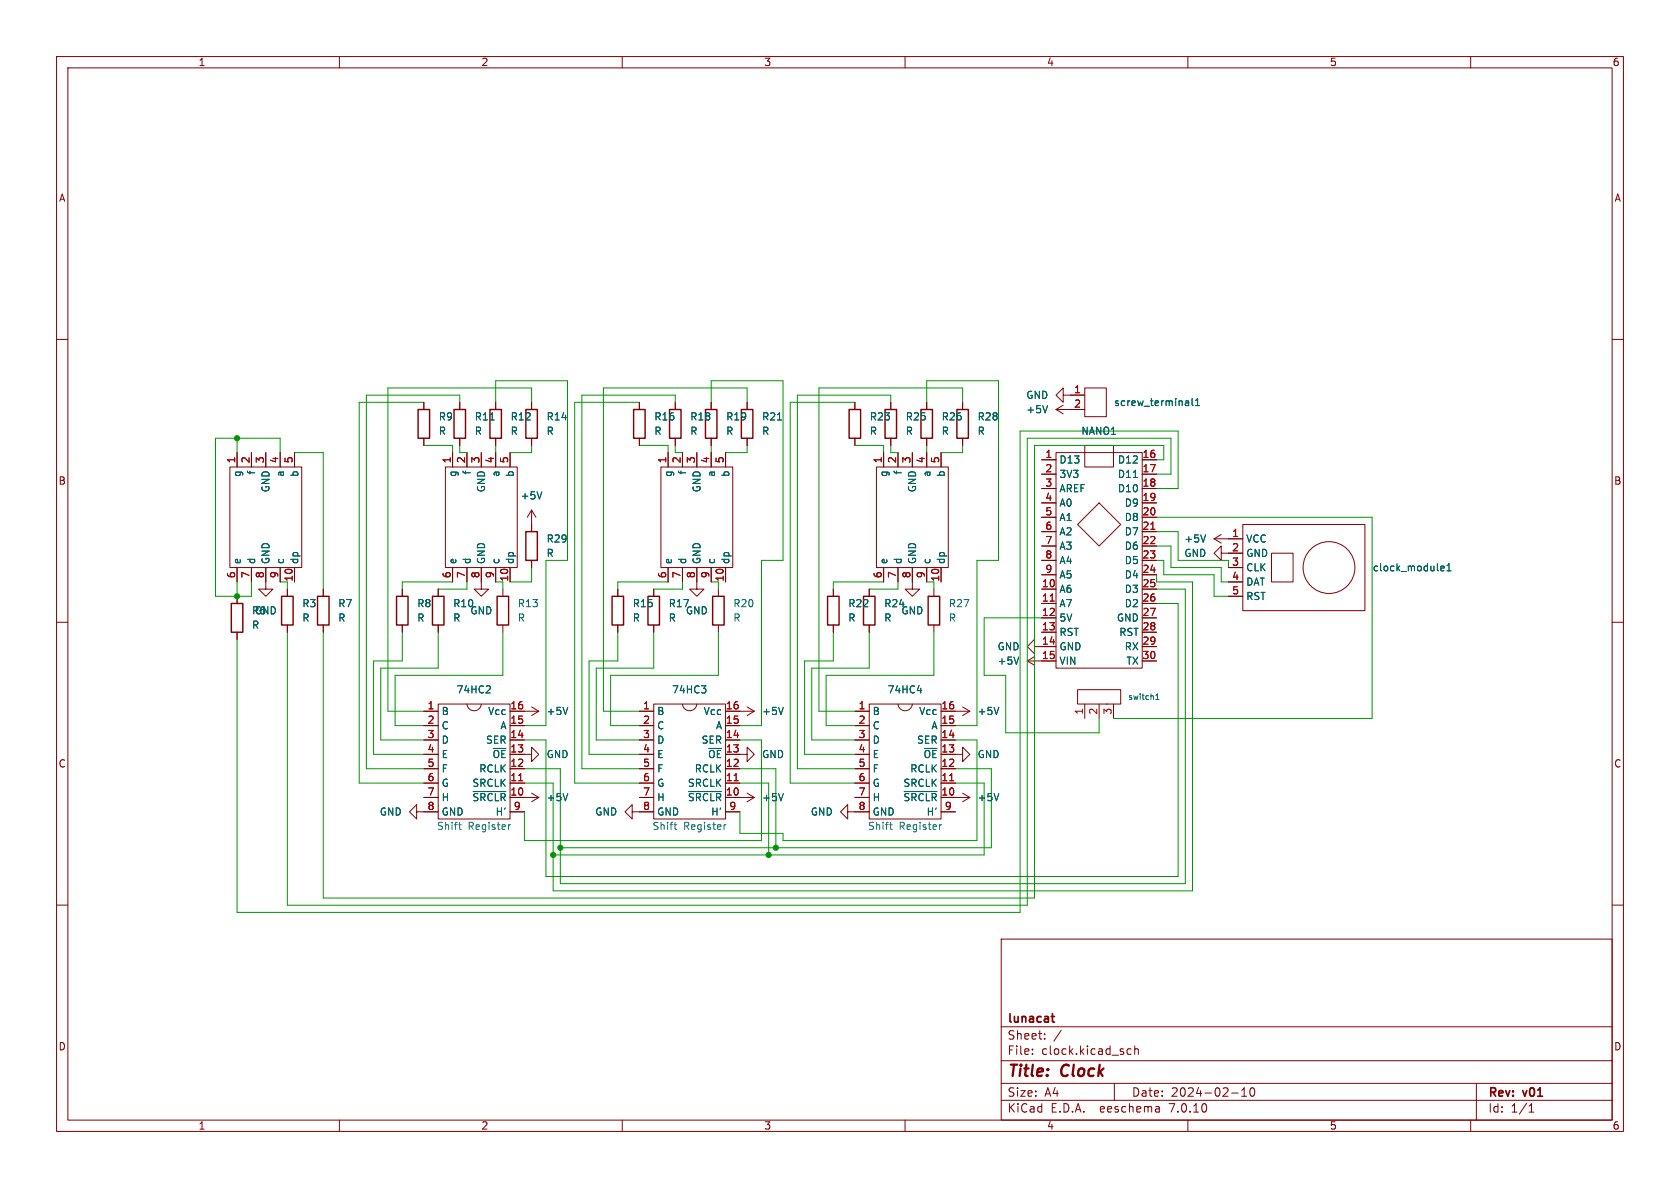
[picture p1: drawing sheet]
<svg xmlns="http://www.w3.org/2000/svg" width="297mm" height="210mm" viewBox="0 0 297 210" stroke-linecap="round" stroke-linejoin="round" font-family="sans-serif">
<g fill="none" stroke="#840000" stroke-width=".18">
<path d="M10 10h277v190h-277zM12 12h273v186h-273zM60 10v2M110 10v2M160 10v2M210 10v2M260 10v2M10 60h2M285 60h2M74.9 71.1v1.3M74.9 77.5v1.2M81.3 71.1v1.3"/>
<path d="M81.3 77.5v1.2M87.6 71.1v1.3M87.6 77.5v1.2M94 71.1v1.3M94 77.5v1.2M113 71.1v1.3M113 77.5v1.2M119.4 71.1v1.3M119.4 77.5v1.2M125.7 71.1v1.3M125.7 77.5v1.2M132.1 71.1v1.3"/>
<path d="M132.1 77.5v1.2M151.1 71.1v1.3M151.1 77.5v1.2M157.5 71.1v1.3M157.5 77.5v1.2M163.8 71.1v1.3M163.8 77.5v1.2M170.2 71.1v1.3M170.2 77.5v1.2M186.7 72.4l1.3 .8M186.7 72.4h5.1M188 69.9v-1.3l-1.3 1.3 1.3 1.2v-1.2h3.8"/>
<path d="M188 71.6l-1.3 .8M191.8 68.6h3.8v5.1h-3.8zM191.8 78.7h5v3.9h-5zM40.6 82.6h12.7v17.7h-12.7zM41.9 80v2.6M44.4 80v2.6M47 80v2.6M49.5 80v2.6M52.1 80v2.6M78.7 82.6h12.7v17.7h-12.7zM80 80v2.6M82.5 80v2.6"/>
<path d="M85.1 80v2.6M87.6 80v2.6M90.2 80v2.6M94 90.2l-.8 1.2M94 90.2v3.8M94 99.1v1.2M94 90.2l.7 1.2M116.8 82.6h12.7v17.7h-12.7zM118.1 80v2.6M120.6 80v2.6M123.2 80v2.6M125.7 80v2.6"/>
<path d="M128.3 80v2.6M154.9 82.6h12.7v17.7h-12.7zM156.2 80v2.6M158.7 80v2.6M161.3 80v2.6M163.8 80v2.6M166.4 80v2.6M184.1 81.3h2.6M184.1 83.8h2.6M184.1 86.4h2.6M184.1 88.9h2.6M184.1 91.4h2.6"/>
<path d="M184.1 94h2.6M184.1 96.5h2.6M184.1 99.1h2.6M186.7 80h15.2v38.1h-15.2zM194.3 88.9l3.8 3.8-3.8 3.8-3.8-3.8zM201.9 81.3h2.6M201.9 83.8h2.6M201.9 86.4h2.6M201.9 88.9h2.6M201.9 91.4h2.6M201.9 94h2.6M201.9 96.5h2.6"/>
<path d="M201.9 99.1h2.6M214.6 95.3h5.1M214.6 95.3l1.3 .7M215.9 97.8v-1.3l-1.3 1.3 1.3 1.3v-1.3h3.8M215.9 94.5l-1.3 .8M219.7 92.7h21.6v15.3h-21.6zM224.8 97.8h3.8v5.1h-3.8zM10 110h2M41.9 100.3v2.6M41.9 105.4v1.3M41.9 111.8v1.2M44.4 100.3v2.6"/>
<path d="M47 100.3v3.8h1.3l-1.3 1.3-1.3-1.3h1.3M49.5 100.3v2.6M50.8 104.1v1.3M50.8 110.5v1.3M52.1 100.3v2.6M57.1 104.1v1.3M57.1 110.5v1.3M71.1 104.1v1.3M71.1 110.5v1.3M77.5 104.1v1.3M77.5 110.5v1.3M80 100.3v2.6"/>
<path d="M82.5 100.3v2.6M85.1 100.3v3.8h1.3l-1.3 1.3-1.3-1.3h1.3M87.6 100.3v2.6M88.9 104.1v1.3M88.9 110.5v1.3M90.2 100.3v2.6M109.2 104.1v1.3M109.2 110.5v1.3M115.6 104.1v1.3M115.6 110.5v1.3M118.1 100.3v2.6M120.6 100.3v2.6"/>
<path d="M123.2 100.3v3.8h1.3l-1.3 1.3-1.3-1.3h1.3M125.7 100.3v2.6M127 104.1v1.3M127 110.5v1.3M128.3 100.3v2.6M147.3 104.1v1.3M147.3 110.5v1.3M153.7 104.1v1.3M153.7 110.5v1.3M156.2 100.3v2.6M158.7 100.3v2.6M161.3 100.3v3.8h1.3l-1.3 1.3-1.3-1.3h1.3"/>
<path d="M163.8 100.3v2.6M165.1 104.1v1.3M165.1 110.5v1.3M166.4 100.3v2.6M181.6 116.8l1.3 .8M181.6 116.8h5.1M182.9 114.3v-1.3l-1.3 1.3 1.3 1.3v-1.3h3.8M182.9 116.1l-1.3 .7M184.1 104.1h2.6M184.1 106.7h2.6M184.1 109.2h2.6M184.1 111.8h2.6"/>
<path d="M184.1 101.6h2.6M201.9 116.8h2.6M201.9 104.1h2.6M201.9 106.7h2.6M201.9 109.2h2.6M201.9 111.8h2.6M201.9 114.3h2.6M201.9 101.6h2.6M217.2 100.3h2.5M217.2 102.9h2.5M217.2 105.4h2.5M285 110h2"/>
<path d="M74.9 125.7h2.6M74.9 138.4h2.6M74.9 135.9h2.6M74.9 133.4h2.6M74.9 130.8h2.6M74.9 128.3h2.6M77.5 124.5h12.7v20.3h-12.7zM82.5 124.5a1.27 1.27 0 0 0 1.3 1.1 1.27 1.27 0 0 0 1.3-1.1M90.2 133.4h3.8v-1.3l1.2 1.3-1.2 1.2v-1.2M90.2 125.7h5M90.2 138.4h2.5M90.2 135.9h2.5"/>
<path d="M90.2 130.8h2.5M90.2 128.3h2.5M94 125l1.2 .7M95.2 125.7l-1.2 .8M113 125.7h2.6M113 138.4h2.6M113 135.9h2.6M113 133.4h2.6M113 130.8h2.6M113 128.3h2.6M115.6 124.5h12.7v20.3h-12.7zM120.6 124.5a1.27 1.27 0 0 0 1.3 1.1 1.27 1.27 0 0 0 1.3-1.1"/>
<path d="M128.3 133.4h3.8v-1.3l1.2 1.3-1.2 1.2v-1.2M128.3 125.7h5M128.3 138.4h2.5M128.3 135.9h2.5M128.3 130.8h2.5M128.3 128.3h2.5M132.1 125l1.2 .7M133.3 125.7l-1.2 .8M151.1 125.7h2.6M151.1 138.4h2.6M151.1 135.9h2.6M151.1 133.4h2.6"/>
<path d="M151.1 130.8h2.6M151.1 128.3h2.6M153.7 124.5h12.7v20.3h-12.7zM158.7 124.5a1.27 1.27 0 0 0 1.3 1.1 1.27 1.27 0 0 0 1.3-1.1M166.4 133.4h3.8v-1.3l1.2 1.3-1.2 1.2v-1.2M166.4 125.7h5M166.4 138.4h2.5M166.4 135.9h2.5M166.4 130.8h2.5M166.4 128.3h2.5M170.2 125l1.2 .7M171.4 125.7l-1.2 .8"/>
<path d="M190.5 121.9h7.6v2.6h-7.6zM191.8 124.5v2.5M194.3 124.5v2.5M195.6 124.5h.1M196.8 124.5v2.5M10 160h2M73.7 143.5v-1.3l-1.3 1.3 1.3 1.3v-1.3h3.8M74.9 141h2.6M90.2 141h5M90.2 143.5h2.5M94 140.2l1.2 .8M95.2 141l-1.2 .7"/>
<path d="M111.8 143.5v-1.3l-1.3 1.3 1.3 1.3v-1.3h3.8M113 141h2.6M128.3 141h5M128.3 143.5h2.5M132.1 140.2l1.2 .8M133.3 141l-1.2 .7M149.9 143.5v-1.3l-1.3 1.3 1.3 1.3v-1.3h3.8M151.1 141h2.6M166.4 141h5M166.4 143.5h2.5M170.2 140.2l1.2 .8M171.4 141l-1.2 .7"/>
<path d="M285 160h2M177 166h108v32h-108zM60 198v2M110 198v2M160 198v2M177 194.5h108M177 191.5h108M177 187.5h108M177 181.5h108M182.5 186.3v.1M182.5 185.5v.1M184.7 183.6v.1"/>
<path d="M184.7 182.8v.1M187.6 182.1l-1.3 2M197 191.5v3M199.2 186.1l.3 .3 .5-.1M200 185.5l-.5-.1-.3 .3M200.6 185.5l.2-.1 .4 .1v.9M200.6 184.9v1.5M204.9 195.7l.1 .9M205 196.5l-.2 .1M205 196h-.2M210 198v2M217.7 193.2h1.2"/>
<path d="M219.5 193.8h.9M219.5 192.7l.5-.4v1.5M221.2 192.4l.1-.1a.81 .81 0 0 1 .6 .6 .81 .81 0 0 1-.3 .8l-.1 .1a.81 .81 0 0 1-.6-.6 .81 .81 0 0 1 .3-.8zM260 198v2M261 191.5v6.5M270.3 196.6h.9M270.3 195.5l.4-.4v1.5"/>
<circle cx="234.9" cy="100.3" r="4.6"/>
</g>
<path d="M185.8 179.7h.6M186.1 179.2v1.3l.3 .2" fill="none" stroke="#840000" stroke-width=".3"/>
<g fill="none" stroke="#006464" stroke-width=".18">
<path d="M86.7 74.2h.7M137.5 74.2h.7M185.2 71.7l-.4 1.3M210 70.9l.1 .1v.7M210.1 71.6l-.4 .1M210.1 71.2h-.4M210.7 70.4v1.1l.2 .2M211.4 71.7h.7M211.4 70.8l.3-.4v1.3M95.8 86.9l-.4 1.3M200.4 84.4h.7M213.1 94.6l-.4 1.2"/>
<path d="M180.1 116.1l-.4 1.3M254.7 100.5l.6-.1v-.3h-.4l-.2 .1 .1 .6h.5M255.8 100.9h.7M255.8 100l.4-.4v1.3M83.6 139.9h5.8M85.9 122.5h.8M86.6 121.4v.4M100.4 125l-.4 1.3M121.7 139.9h5.8M124 121.2h.8l-.4 .5M124.7 121.8v.6M138.5 125l-.4 1.3"/>
<path d="M159.8 139.9h5.8M162.2 122.1h.8M176.6 125l-.4 1.3M204.3 123.6h.6M204.3 122.9l.3-.3v1M100.4 140.3l-.4 1.2M138.5 140.3l-.4 1.2M176.6 140.3l-.4 1.2"/>
</g>
<path d="M203.4 93.6h.8M185.7 106.3h.7M91.7 138h.7M129.8 138h.7M167.9 138h.7" fill="none" stroke="#a90000" stroke-width=".18"/>
<path d="M81.1 145.8h.5M81.2 146.4l.4 .2M90.3 145.8l-.4 .2M119.2 145.8h.5M119.3 146.4l.4 .2M128.4 145.8l-.4 .2M157.3 145.8h.5M157.4 146.4l.4 .2M166.5 145.8l-.4 .2" fill="none" stroke="#008484" stroke-width=".18"/>
<g fill="none" stroke="#840000" stroke-width=".25">
<path d="M73.9 72.4h2v5.1h-2zM80.3 72.4h2v5.1h-2zM86.6 72.4h2v5.1h-2zM93 72.4h2v5.1h-2zM112 72.4h2v5.1h-2zM118.4 72.4h2v5.1h-2zM124.7 72.4h2v5.1h-2zM131.1 72.4h2v5.1h-2zM150.1 72.4h2v5.1h-2zM156.5 72.4h2v5.1h-2zM162.8 72.4h2v5.1h-2zM169.2 72.4h2v5.1h-2z"/>
<path d="M93 94h2v5.1h-2zM40.9 106.7h2v5.1h-2zM49.8 105.4h2v5.1h-2zM56.1 105.4h2.1v5.1h-2.1zM70.1 105.4h2v5.1h-2zM76.5 105.4h2v5.1h-2zM87.9 105.4h2v5.1h-2zM108.2 105.4h2v5.1h-2zM114.6 105.4h2v5.1h-2zM126 105.4h2v5.1h-2zM146.3 105.4h2v5.1h-2zM152.7 105.4h2v5.1h-2z"/>
<path d="M164.1 105.4h2v5.1h-2z"/>
</g>
<g fill="none" stroke="#009600" stroke-width=".18">
<path d="M41.9 77.5v2.5M74.9 78.7h5.1v1.3M74.9 71.1h-11.4v67.3h11.4M81.3 78.7v1.3h1.2M81.3 71.1v-1.2h-16.5v66h10.1M87.6 71.1v-3.8h12.7v31.8h-3.8v29.2h-3.8M87.6 78.7v1.3M94 78.7v1.3h-3.8M94 71.1v-2.5h-25.4v57.1h6.3M113 78.7h5.1v1.3M113 71.1h-11.4v67.3h11.4M119.4 78.7v1.3h1.2"/>
<path d="M119.4 71.1v-1.2h-16.5v66h10.1M125.7 71.1v-3.8h12.7v31.8h-3.8v29.2h-3.8M125.7 78.7v1.3M132.1 78.7v1.3h-3.8M132.1 71.1v-2.5h-25.4v57.1h6.3M151.1 78.7h5.1v1.3M151.1 71.1h-11.4v67.3h11.4M157.5 78.7v1.3h1.2M157.5 71.1v-1.2h-16.5v66h10.1M163.8 71.1v-3.8h12.7v31.8h-3.8v29.2h-3.8M163.8 78.7v1.3M170.2 78.7v1.3h-3.8"/>
<path d="M170.2 71.1v-2.5h-25.4v57.1h6.3M49.5 80v-2.5h-11.4v27.9h6.3v-2.5M52.1 80h5v24.1M204.5 81.3h1.2v-2.6h-22.8v80.1h-125.8v-47M204.5 96.5h2.5v3.8h8.9v2.6h1.3M204.5 99.1h1.2v2.5h8.9v3.8h2.6M204.5 94h3.8v5.1h8.9v1.2M204.5 86.4h3.8v-10.2h-28v85.1h-138.4v-48.3M204.5 83.8h2.5v-6.3h-25.4v82.5h-130.8v-48.2M204.5 91.4h38.1v35.6h-45.8M41.9 102.9v2.5M49.5 102.9h1.3v1.2"/>
<path d="M71.1 111.8v5h-5.1v16.6h8.9M77.5 111.8v6.3h-10.2v12.7h7.6M80 102.9h-8.9v1.2M82.5 102.9v1.2h-5M87.6 102.9h1.3v1.2M88.9 111.8v7.6h-19.1v8.9h5.1M94 100.3v2.6h-3.8M109.2 111.8v5h-5.1v16.6h8.9M115.6 111.8v6.3h-10.2v12.7h7.6M118.1 102.9h-8.9v1.2M120.6 102.9v1.2h-5M125.7 102.9h1.3v1.2"/>
<path d="M127 111.8v7.6h-19.1v8.9h5.1M147.3 111.8v5h-5.1v16.6h8.9M153.7 111.8v6.3h-10.2v12.7h7.6M156.2 102.9h-8.9v1.2M158.7 102.9v1.2h-5M163.8 102.9h1.3v1.2M165.1 111.8v7.6h-19.1v8.9h5.1M184.1 109.2h-10.1v10.2h3.8v10.1h16.5v-2.5M204.5 101.6v1.3h6.3v54.6h-113v-19.1h-5.1M204.5 106.7h3.8v48.2h-111.8v-24.1h-3.8M204.5 104.1h5v52.1h-110.4v-20.3h-6.4M130.8 130.8h3.8v17.8h-41.9v-5.1"/>
<path d="M130.8 138.4h5.1v12.7M130.8 135.9h6.4v14M168.9 130.8h3.8v17.8h-34.3v-1.3h-7.6v-3.8M168.9 138.4h5.1v12.7h-76.2M168.9 135.9h6.4v14h-76.2"/>
</g>
<g fill="#009600" stroke="#009600" stroke-width=".18">
<circle cx="41.9" cy="105.4" r=".46"/>
<circle cx="41.9" cy="77.5" r=".46"/>
<circle cx="99.1" cy="149.9" r=".46"/>
<circle cx="135.9" cy="151.1" r=".46"/>
<circle cx="97.8" cy="151.1" r=".46"/>
<circle cx="137.2" cy="149.9" r=".46"/>
</g>
<g font-size="2.8" fill="#840000">
<text x="178" y="190.9">Title:</text>
<text x="187.7" y="190.9">Clock</text>
</g>
<g font-size="2.1" fill="#840000">
<text x="178" y="184">Sheet:</text>
<text x="178" y="181.2">lunacat</text>
<text x="178" y="186.7">File:</text>
<text x="184.1" y="186.7">clock.kicad_sch</text>
<text x="178" y="196.9">KiCad</text>
<text x="178" y="194.1">Size:</text>
<text x="184.7" y="194.1">A4</text>
<text x="185.7" y="196.9">E.D.A.</text>
<text x="194.6" y="196.9">eeschema</text>
<text x="200" y="194.1">Date:</text>
<text x="207" y="196.9">7.0.10</text>
<text x="207" y="194.1">2024-02-10</text>
<text x="263" y="194.3">Rev:</text>
<text x="263" y="196.9">Id:</text>
<text x="267.1" y="196.9">1/1</text>
<text x="269.4" y="194.3">v01</text>
</g>
<g font-size="1.8" fill="#840000">
<text x="35" y="11.9">1</text>
<text x="85" y="11.9">2</text>
<text x="135" y="11.9">3</text>
<text x="185" y="11.9">4</text>
<text x="235" y="11.9">5</text>
<text x="285" y="11.9">6</text>
<text x="10.3" y="35.9">A</text>
<text x="285.3" y="35.9">A</text>
<text x="10.3" y="85.9">B</text>
<text x="285.3" y="85.9">B</text>
<text x="10.3" y="135.9">C</text>
<text x="285.3" y="135.9">C</text>
<text x="10.3" y="185.9">D</text>
<text x="285.3" y="185.9">D</text>
<text x="35" y="199.9">1</text>
<text x="85" y="199.9">2</text>
<text x="135" y="199.9">3</text>
<text x="185" y="199.9">4</text>
<text x="235" y="199.9">5</text>
<text x="285" y="199.9">6</text>
</g>
<g font-size="1.8" fill="#006464">
<text x="181.3" y="70.7">GND</text>
<text x="196.9" y="72">screw_terminal1</text>
<text x="77.5" y="74.5">R9</text>
<text x="77.5" y="77.1">R</text>
<text x="83.8" y="74.5">R11</text>
<text x="83.8" y="77.1">R</text>
<text x="90.2" y="74.5">R12</text>
<text x="90.2" y="77.1">R</text>
<text x="96.5" y="74.5">R14</text>
<text x="96.5" y="77.1">R</text>
<text x="115.6" y="74.5">R16</text>
<text x="115.6" y="77.1">R</text>
<text x="121.9" y="74.5">R18</text>
<text x="121.9" y="77.1">R</text>
<text x="128.3" y="74.5">R19</text>
<text x="128.3" y="77.1">R</text>
<text x="134.6" y="74.5">R21</text>
<text x="134.6" y="77.1">R</text>
<text x="153.7" y="74.5">R23</text>
<text x="153.7" y="77.1">R</text>
<text x="160" y="74.5">R25</text>
<text x="160" y="77.1">R</text>
<text x="166.4" y="74.5">R26</text>
<text x="166.4" y="77.1">R</text>
<text x="172.7" y="74.5">R28</text>
<text x="172.7" y="77.1">R</text>
<text x="181.3" y="73.3">+5V</text>
<text x="191.1" y="77.1">NANO1</text>
<text x="45.3" y="84" transform="rotate(-90 45.3 84)">f</text>
<text x="83.4" y="84" transform="rotate(-90 83.4 84)">f</text>
<text x="121.5" y="84" transform="rotate(-90 121.5 84)">f</text>
<text x="159.6" y="84" transform="rotate(-90 159.6 84)">f</text>
<text x="187.2" y="82.1">D13</text>
<text x="197.5" y="82.1">D12</text>
<text x="42.8" y="84.4" transform="rotate(-90 42.8 84.4)">g</text>
<text x="47.9" y="87.1" transform="rotate(-90 47.9 87.1)">GND</text>
<text x="50.4" y="84.4" transform="rotate(-90 50.4 84.4)">a</text>
<text x="52.9" y="84.4" transform="rotate(-90 52.9 84.4)">b</text>
<text x="80.9" y="84.4" transform="rotate(-90 80.9 84.4)">g</text>
<text x="86" y="87.1" transform="rotate(-90 86 87.1)">GND</text>
<text x="88.5" y="84.4" transform="rotate(-90 88.5 84.4)">a</text>
<text x="91" y="84.4" transform="rotate(-90 91 84.4)">b</text>
<text x="91.9" y="88.5">+5V</text>
<text x="119" y="84.4" transform="rotate(-90 119 84.4)">g</text>
<text x="124.1" y="87.1" transform="rotate(-90 124.1 87.1)">GND</text>
<text x="126.6" y="84.4" transform="rotate(-90 126.6 84.4)">a</text>
<text x="129.1" y="84.4" transform="rotate(-90 129.1 84.4)">b</text>
<text x="157.1" y="84.4" transform="rotate(-90 157.1 84.4)">g</text>
<text x="162.2" y="87.1" transform="rotate(-90 162.2 87.1)">GND</text>
<text x="164.7" y="84.4" transform="rotate(-90 164.7 84.4)">a</text>
<text x="167.2" y="84.4" transform="rotate(-90 167.2 84.4)">b</text>
<text x="187.2" y="84.7">3V3</text>
<text x="187.2" y="87.2">AREF</text>
<text x="187.2" y="89.8">A0</text>
<text x="197.5" y="84.7">D11</text>
<text x="197.5" y="87.2">D10</text>
<text x="198.7" y="89.8">D9</text>
<text x="187.2" y="92.3">A1</text>
<text x="187.2" y="94.8">A2</text>
<text x="198.7" y="92.3">D8</text>
<text x="198.7" y="94.8">D7</text>
<text x="42.8" y="99.8" transform="rotate(-90 42.8 99.8)">e</text>
<text x="45.3" y="99.8" transform="rotate(-90 45.3 99.8)">d</text>
<text x="47.9" y="99.8" transform="rotate(-90 47.9 99.8)">GND</text>
<text x="50.4" y="99.8" transform="rotate(-90 50.4 99.8)">c</text>
<text x="52.9" y="99.8" transform="rotate(-90 52.9 99.8)">dp</text>
<text x="80.9" y="99.8" transform="rotate(-90 80.9 99.8)">e</text>
<text x="83.4" y="99.8" transform="rotate(-90 83.4 99.8)">d</text>
<text x="86" y="99.8" transform="rotate(-90 86 99.8)">GND</text>
<text x="88.5" y="99.8" transform="rotate(-90 88.5 99.8)">c</text>
<text x="91" y="99.8" transform="rotate(-90 91 99.8)">dp</text>
<text x="96.5" y="96.1">R29</text>
<text x="96.5" y="98.7">R</text>
<text x="119" y="99.8" transform="rotate(-90 119 99.8)">e</text>
<text x="121.5" y="99.8" transform="rotate(-90 121.5 99.8)">d</text>
<text x="124.1" y="99.8" transform="rotate(-90 124.1 99.8)">GND</text>
<text x="126.6" y="99.8" transform="rotate(-90 126.6 99.8)">c</text>
<text x="129.1" y="99.8" transform="rotate(-90 129.1 99.8)">dp</text>
<text x="157.1" y="99.8" transform="rotate(-90 157.1 99.8)">e</text>
<text x="159.6" y="99.8" transform="rotate(-90 159.6 99.8)">d</text>
<text x="162.2" y="99.8" transform="rotate(-90 162.2 99.8)">GND</text>
<text x="164.7" y="99.8" transform="rotate(-90 164.7 99.8)">c</text>
<text x="167.2" y="99.8" transform="rotate(-90 167.2 99.8)">dp</text>
<text x="187.2" y="97.4">A3</text>
<text x="187.2" y="99.9">A4</text>
<text x="198.7" y="97.4">D6</text>
<text x="198.7" y="99.9">D5</text>
<text x="209.3" y="98.7">GND</text>
<text x="209.3" y="96.1">+5V</text>
<text x="220.2" y="96.1">VCC</text>
<text x="220.2" y="98.7">GND</text>
<text x="220.2" y="101.2">CLK</text>
<text x="242.6" y="101.2">clock_module1</text>
<text x="53.3" y="107.5">R3</text>
<text x="59.7" y="107.5">R7</text>
<text x="73.7" y="107.5">R8</text>
<text x="80" y="107.5">R10</text>
<text x="91.4" y="107.5">R13</text>
<text x="111.8" y="107.5">R15</text>
<text x="118.1" y="107.5">R17</text>
<text x="129.5" y="107.5">R20</text>
<text x="149.9" y="107.5">R22</text>
<text x="156.2" y="107.5">R24</text>
<text x="167.6" y="107.5">R27</text>
<text x="187.2" y="105">A6</text>
<text x="187.2" y="107.5">A7</text>
<text x="187.2" y="102.5">A5</text>
<text x="198.7" y="102.5">D4</text>
<text x="198.7" y="105">D3</text>
<text x="198.7" y="107.5">D2</text>
<text x="220.2" y="103.7">DAT</text>
<text x="220.2" y="106.3">RST</text>
<text x="44.5" y="108.8">R6</text>
<text x="44.5" y="111.4">R</text>
<text x="45" y="108.8">GND</text>
<text x="53.3" y="110.1">R</text>
<text x="59.7" y="110.1">R</text>
<text x="73.7" y="110.1">R</text>
<text x="80" y="110.1">R</text>
<text x="83.1" y="108.8">GND</text>
<text x="91.4" y="110.1">R</text>
<text x="111.8" y="110.1">R</text>
<text x="118.1" y="110.1">R</text>
<text x="121.2" y="108.8">GND</text>
<text x="129.5" y="110.1">R</text>
<text x="149.9" y="110.1">R</text>
<text x="156.2" y="110.1">R</text>
<text x="159.3" y="108.8">GND</text>
<text x="167.6" y="110.1">R</text>
<text x="187.2" y="110.1">5V</text>
<text x="187.2" y="112.6">RST</text>
<text x="197.3" y="110.1">GND</text>
<text x="197.8" y="112.6">RST</text>
<text x="176.3" y="117.7">+5V</text>
<text x="176.3" y="115.2">GND</text>
<text x="187.2" y="115.2">GND</text>
<text x="187.2" y="117.7">VIN</text>
<text x="198.7" y="115.2">RX</text>
<text x="199" y="117.7">TX</text>
<text x="80.6" y="122.8">74HC2</text>
<text x="118.7" y="122.8">74HC3</text>
<text x="156.8" y="122.8">74HC4</text>
<text x="78" y="126.6">B</text>
<text x="78" y="129.1">C</text>
<text x="78" y="131.7">D</text>
<text x="85.8" y="131.7">SER</text>
<text x="86.2" y="126.6">Vcc</text>
<text x="88.4" y="129.1">A</text>
<text x="96.5" y="126.6">+5V</text>
<text x="116.1" y="126.6">B</text>
<text x="116.1" y="129.1">C</text>
<text x="116.1" y="131.7">D</text>
<text x="123.9" y="131.7">SER</text>
<text x="124.3" y="126.6">Vcc</text>
<text x="126.5" y="129.1">A</text>
<text x="134.6" y="126.6">+5V</text>
<text x="154.2" y="126.6">B</text>
<text x="154.2" y="129.1">C</text>
<text x="154.2" y="131.7">D</text>
<text x="162" y="131.7">SER</text>
<text x="162.4" y="126.6">Vcc</text>
<text x="164.6" y="129.1">A</text>
<text x="172.7" y="126.6">+5V</text>
<text x="78" y="134.2">E</text>
<text x="78" y="136.8">F</text>
<text x="84.6" y="136.8">RCLK</text>
<text x="87" y="134.2">~{OE}</text>
<text x="96.5" y="134.2">GND</text>
<text x="116.1" y="134.2">E</text>
<text x="116.1" y="136.8">F</text>
<text x="122.7" y="136.8">RCLK</text>
<text x="125.1" y="134.2">~{OE}</text>
<text x="134.6" y="134.2">GND</text>
<text x="154.2" y="134.2">E</text>
<text x="154.2" y="136.8">F</text>
<text x="160.8" y="136.8">RCLK</text>
<text x="163.2" y="134.2">~{OE}</text>
<text x="172.7" y="134.2">GND</text>
<text x="78" y="139.3">G</text>
<text x="78" y="141.8">H</text>
<text x="83.4" y="141.8">~{SRCLR}</text>
<text x="83.4" y="139.3">SRCLK</text>
<text x="96.5" y="141.8">+5V</text>
<text x="116.1" y="139.3">G</text>
<text x="116.1" y="141.8">H</text>
<text x="121.5" y="141.8">~{SRCLR}</text>
<text x="121.5" y="139.3">SRCLK</text>
<text x="134.6" y="141.8">+5V</text>
<text x="154.2" y="139.3">G</text>
<text x="154.2" y="141.8">H</text>
<text x="159.6" y="141.8">~{SRCLR}</text>
<text x="159.6" y="139.3">SRCLK</text>
<text x="172.7" y="141.8">+5V</text>
<text x="67" y="144.4">GND</text>
<text x="78" y="144.4">GND</text>
<text x="87.5" y="144.4">H'</text>
<text x="105.1" y="144.4">GND</text>
<text x="116.1" y="144.4">GND</text>
<text x="125.6" y="144.4">H'</text>
<text x="143.2" y="144.4">GND</text>
<text x="154.2" y="144.4">GND</text>
<text x="163.7" y="144.4">H'</text>
</g>
<g font-size="1.8" fill="#a90000">
<text x="189.8" y="69.6">1</text>
<text x="189.8" y="72.1">2</text>
<text x="41.7" y="82" transform="rotate(-90 41.7 82)">1</text>
<text x="44.2" y="82" transform="rotate(-90 44.2 82)">2</text>
<text x="46.7" y="82" transform="rotate(-90 46.7 82)">3</text>
<text x="49.3" y="82" transform="rotate(-90 49.3 82)">4</text>
<text x="51.8" y="82" transform="rotate(-90 51.8 82)">5</text>
<text x="79.8" y="82" transform="rotate(-90 79.8 82)">1</text>
<text x="82.3" y="82" transform="rotate(-90 82.3 82)">2</text>
<text x="84.8" y="82" transform="rotate(-90 84.8 82)">3</text>
<text x="87.4" y="82" transform="rotate(-90 87.4 82)">4</text>
<text x="89.9" y="82" transform="rotate(-90 89.9 82)">5</text>
<text x="117.9" y="82" transform="rotate(-90 117.9 82)">1</text>
<text x="120.4" y="82" transform="rotate(-90 120.4 82)">2</text>
<text x="122.9" y="82" transform="rotate(-90 122.9 82)">3</text>
<text x="125.5" y="82" transform="rotate(-90 125.5 82)">4</text>
<text x="128" y="82" transform="rotate(-90 128 82)">5</text>
<text x="156" y="82" transform="rotate(-90 156 82)">1</text>
<text x="158.5" y="82" transform="rotate(-90 158.5 82)">2</text>
<text x="161" y="82" transform="rotate(-90 161 82)">3</text>
<text x="163.6" y="82" transform="rotate(-90 163.6 82)">4</text>
<text x="166.1" y="82" transform="rotate(-90 166.1 82)">5</text>
<text x="184.7" y="81">1</text>
<text x="184.7" y="83.6">2</text>
<text x="201.9" y="81">16</text>
<text x="201.9" y="83.6">17</text>
<text x="184.7" y="86.1">3</text>
<text x="184.7" y="88.6">4</text>
<text x="201.9" y="86.1">18</text>
<text x="201.9" y="88.6">19</text>
<text x="184.7" y="91.2">5</text>
<text x="184.7" y="93.7">6</text>
<text x="201.9" y="91.2">20</text>
<text x="201.9" y="93.7">21</text>
<text x="217.7" y="95">1</text>
<text x="184.7" y="96.3">7</text>
<text x="184.7" y="98.8">8</text>
<text x="184.7" y="101.3">9</text>
<text x="201.9" y="96.3">22</text>
<text x="201.9" y="98.8">23</text>
<text x="201.9" y="101.3">24</text>
<text x="217.7" y="97.5">2</text>
<text x="217.7" y="100.1">3</text>
<text x="41.7" y="102.3" transform="rotate(-90 41.7 102.3)">6</text>
<text x="44.2" y="102.3" transform="rotate(-90 44.2 102.3)">7</text>
<text x="46.7" y="102.3" transform="rotate(-90 46.7 102.3)">8</text>
<text x="49.3" y="102.3" transform="rotate(-90 49.3 102.3)">9</text>
<text x="51.8" y="102.9" transform="rotate(-90 51.8 102.9)">10</text>
<text x="79.8" y="102.3" transform="rotate(-90 79.8 102.3)">6</text>
<text x="82.3" y="102.3" transform="rotate(-90 82.3 102.3)">7</text>
<text x="84.8" y="102.3" transform="rotate(-90 84.8 102.3)">8</text>
<text x="87.4" y="102.3" transform="rotate(-90 87.4 102.3)">9</text>
<text x="89.9" y="102.9" transform="rotate(-90 89.9 102.9)">10</text>
<text x="117.9" y="102.3" transform="rotate(-90 117.9 102.3)">6</text>
<text x="120.4" y="102.3" transform="rotate(-90 120.4 102.3)">7</text>
<text x="122.9" y="102.3" transform="rotate(-90 122.9 102.3)">8</text>
<text x="125.5" y="102.3" transform="rotate(-90 125.5 102.3)">9</text>
<text x="128" y="102.9" transform="rotate(-90 128 102.9)">10</text>
<text x="156" y="102.3" transform="rotate(-90 156 102.3)">6</text>
<text x="158.5" y="102.3" transform="rotate(-90 158.5 102.3)">7</text>
<text x="161" y="102.3" transform="rotate(-90 161 102.3)">8</text>
<text x="163.6" y="102.3" transform="rotate(-90 163.6 102.3)">9</text>
<text x="166.1" y="102.9" transform="rotate(-90 166.1 102.9)">10</text>
<text x="184.1" y="103.9">10</text>
<text x="184.1" y="106.4">11</text>
<text x="201.9" y="103.9">25</text>
<text x="201.9" y="106.4">26</text>
<text x="217.7" y="102.6">4</text>
<text x="217.7" y="105.2">5</text>
<text x="184.1" y="109">12</text>
<text x="184.1" y="111.5">13</text>
<text x="201.9" y="109">27</text>
<text x="201.9" y="111.5">28</text>
<text x="184.1" y="114">14</text>
<text x="184.1" y="116.6">15</text>
<text x="201.9" y="114">29</text>
<text x="201.9" y="116.6">30</text>
<text x="75.5" y="125.5">1</text>
<text x="90.1" y="125.5">16</text>
<text x="113.6" y="125.5">1</text>
<text x="128.2" y="125.5">16</text>
<text x="151.7" y="125.5">1</text>
<text x="166.3" y="125.5">16</text>
<text x="75.5" y="128">2</text>
<text x="75.5" y="130.6">3</text>
<text x="90.1" y="130.6">14</text>
<text x="90.1" y="128">15</text>
<text x="113.6" y="128">2</text>
<text x="113.6" y="130.6">3</text>
<text x="128.2" y="130.6">14</text>
<text x="128.2" y="128">15</text>
<text x="151.7" y="128">2</text>
<text x="151.7" y="130.6">3</text>
<text x="166.3" y="130.6">14</text>
<text x="166.3" y="128">15</text>
<text x="191.5" y="126.4" transform="rotate(-90 191.5 126.4)">1</text>
<text x="194.1" y="126.4" transform="rotate(-90 194.1 126.4)">2</text>
<text x="196.6" y="126.4" transform="rotate(-90 196.6 126.4)">3</text>
<text x="75.5" y="133.1">4</text>
<text x="75.5" y="135.6">5</text>
<text x="90.1" y="135.6">12</text>
<text x="90.1" y="133.1">13</text>
<text x="113.6" y="133.1">4</text>
<text x="113.6" y="135.6">5</text>
<text x="128.2" y="135.6">12</text>
<text x="128.2" y="133.1">13</text>
<text x="151.7" y="133.1">4</text>
<text x="151.7" y="135.6">5</text>
<text x="166.3" y="135.6">12</text>
<text x="166.3" y="133.1">13</text>
<text x="75.5" y="138.2">6</text>
<text x="75.5" y="140.7">7</text>
<text x="75.5" y="143.3">8</text>
<text x="90.1" y="140.7">10</text>
<text x="90.1" y="138.2">11</text>
<text x="90.7" y="143.3">9</text>
<text x="113.6" y="138.2">6</text>
<text x="113.6" y="140.7">7</text>
<text x="113.6" y="143.3">8</text>
<text x="128.2" y="140.7">10</text>
<text x="128.2" y="138.2">11</text>
<text x="128.8" y="143.3">9</text>
<text x="151.7" y="138.2">6</text>
<text x="151.7" y="140.7">7</text>
<text x="151.7" y="143.3">8</text>
<text x="166.3" y="140.7">10</text>
<text x="166.3" y="138.2">11</text>
<text x="166.9" y="143.3">9</text>
</g>
<g font-size="1.8" fill="#008484">
<text x="77.1" y="146.9">Shift</text>
<text x="82.8" y="146.9">Register</text>
<text x="115.2" y="146.9">Shift</text>
<text x="120.9" y="146.9">Register</text>
<text x="153.3" y="146.9">Shift</text>
<text x="159" y="146.9">Register</text>
</g>
<text font-size="1.4" fill="#006464" x="199.3" y="123.9">switch1</text>
</svg>
